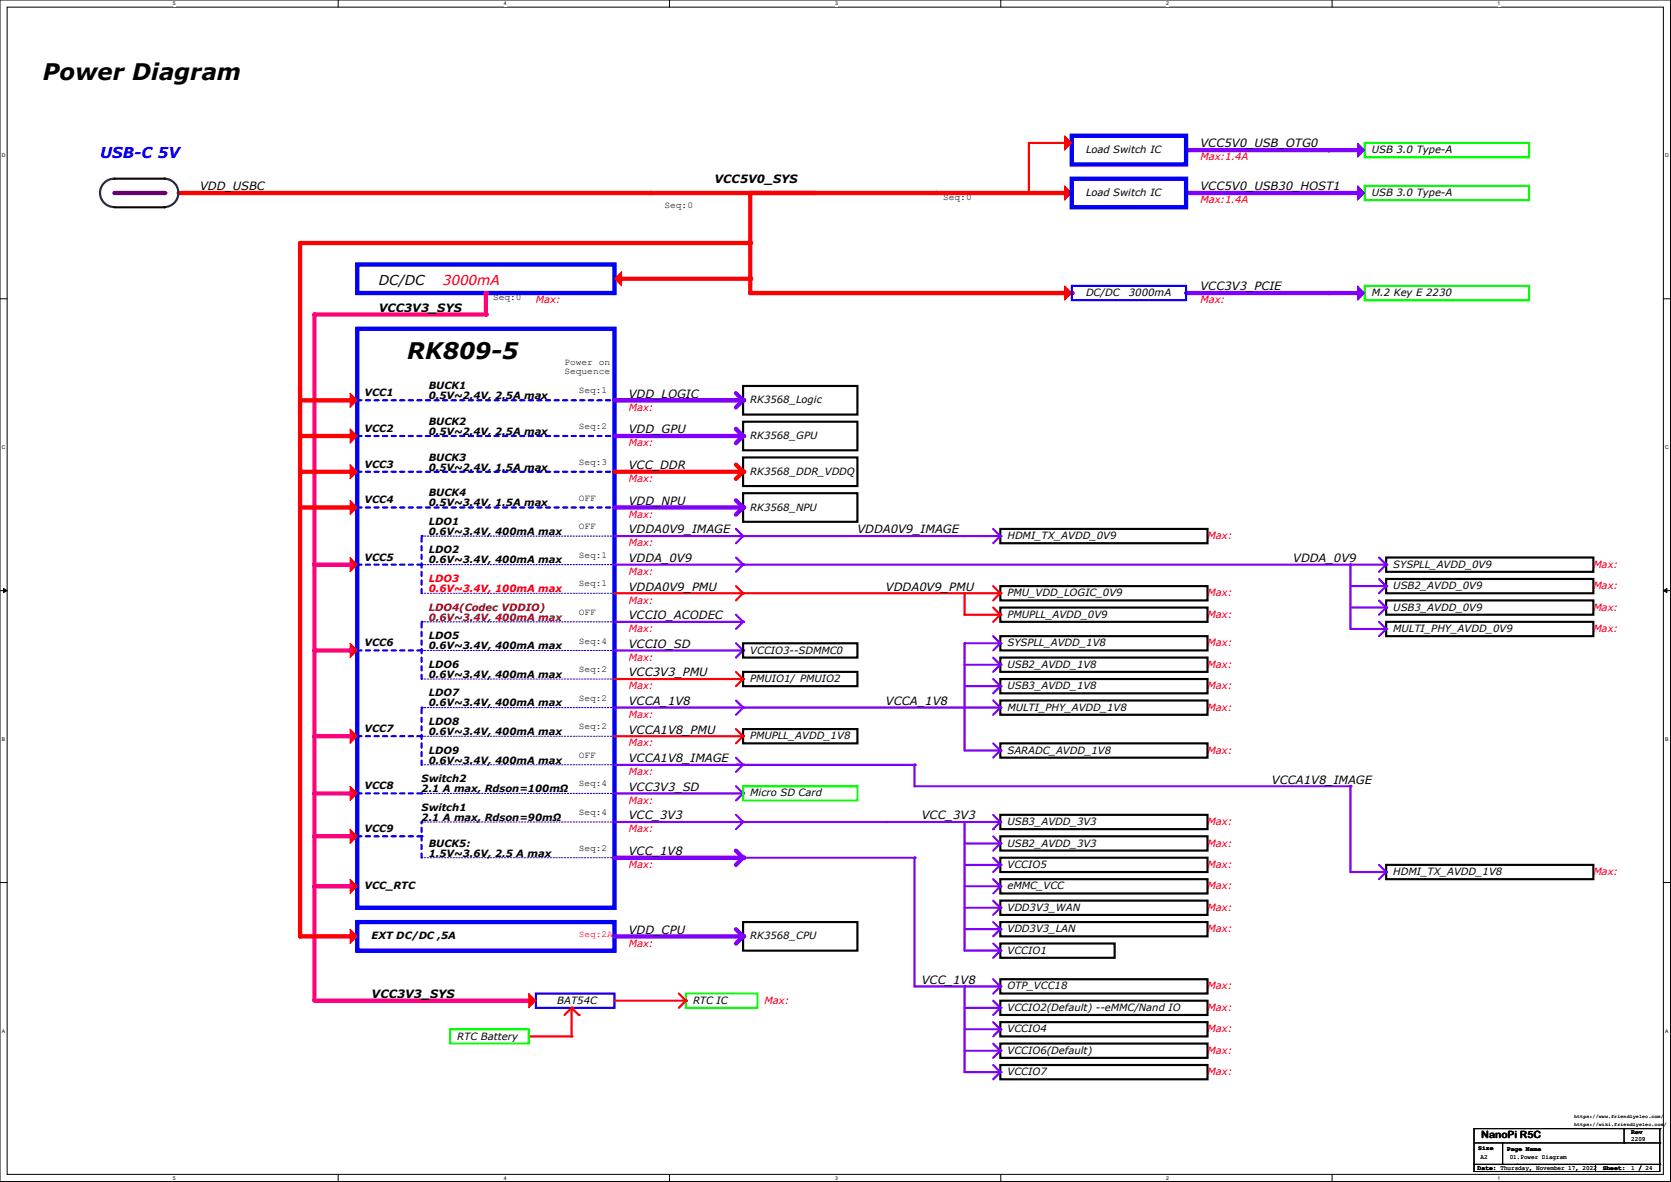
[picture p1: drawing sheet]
<svg xmlns="http://www.w3.org/2000/svg" width="297mm" height="210mm" viewBox="0 0 297 210" stroke-linecap="round" stroke-linejoin="round" font-family="sans-serif">
<path d="M0 0h296.9v209.9h-296.9zM1.3 1.3h294.4v207.4h-294.4z" fill="none" stroke="#000" stroke-width=".18"/>
<g fill="#fff">
<path d="M30.7 .1h.5v1h-.5z"/>
<path d="M30.7 208.8h.5v1h-.5z"/>
</g>
<path d="M60.1 0v1.3M60.1 208.7v1.2" fill="none" stroke="#000" stroke-width=".18"/>
<g fill="#fff">
<path d="M89.5 .1h.5v1h-.5z"/>
<path d="M89.5 208.8h.5v1h-.5z"/>
</g>
<path d="M119 0v1.3M119 208.7v1.2" fill="none" stroke="#000" stroke-width=".18"/>
<g fill="#fff">
<path d="M148.4 .1h.5v1h-.5z"/>
<path d="M148.4 208.8h.5v1h-.5z"/>
</g>
<path d="M177.9 0v1.3M177.9 208.7v1.2" fill="none" stroke="#000" stroke-width=".18"/>
<g fill="#fff">
<path d="M207.3 .1h.5v1h-.5z"/>
<path d="M207.3 208.8h.5v1h-.5z"/>
</g>
<path d="M236.8 0v1.3M236.8 208.7v1.2" fill="none" stroke="#000" stroke-width=".18"/>
<g fill="#fff">
<path d="M266.2 .1h.5v1h-.5z"/>
<path d="M266.2 208.8h.5v1h-.5z"/>
<path d="M.3 27.2h.7v1h-.7z"/>
<path d="M296 27.2h.6v1h-.6z"/>
<path d="M.3 79h.7v1h-.7z"/>
<path d="M296 79h.6v1h-.6z"/>
</g>
<path d="M0 53.1h1.3M295.7 53.1h1.2" fill="none" stroke="#000" stroke-width=".18"/>
<g fill="#fff">
<path d="M.3 130.9h.6v1h-.6z"/>
<path d="M296 130.9h.6v1h-.6z"/>
</g>
<path d="M0 104.9h1.3M295.7 104.9h1.2" fill="none" stroke="#000" stroke-width=".18"/>
<path d="M.6 104.6l.7 .3-.7 .4zM295.7 104.9l.6-.3v.7z" fill="#000" stroke="#000" stroke-width=".18"/>
<g fill="#fff">
<path d="M.3 182.7h.6v1h-.6z"/>
<path d="M296 182.7h.5v1h-.5z"/>
</g>
<path d="M0 156.8h1.3M295.7 156.8h1.2" fill="none" stroke="#000" stroke-width=".18"/>
<path d="M63.5 58.4h45.7v102.9h-45.7z" fill="none" stroke="#00f" stroke-width=".76"/>
<path d="M63.5 77.5h45.7" fill="none" stroke="#00f" stroke-width=".38" stroke-dasharray=".8 .8"/>
<circle cx="109.2" cy="77.5" r=".19" fill="#00f" stroke-dasharray=".8 .8"/>
<path d="M63.5 83.8h45.7" fill="none" stroke="#00f" stroke-width=".38" stroke-dasharray=".8 .8"/>
<circle cx="109.2" cy="83.8" r=".19" fill="#00f" stroke-dasharray=".8 .8"/>
<path d="M63.5 90.2h45.7" fill="none" stroke="#00f" stroke-width=".38" stroke-dasharray=".8 .8"/>
<circle cx="109.2" cy="90.2" r=".19" fill="#00f" stroke-dasharray=".8 .8"/>
<path d="M74.9 105.4v-10.1" fill="none" stroke="#00f" stroke-width=".38" stroke-dasharray=".8 .8"/>
<circle cx="74.9" cy="95.3" r=".19" fill="#00f" stroke-dasharray=".8 .8"/>
<path d="M63.5 71.1h45.7" fill="none" stroke="#00f" stroke-width=".38" stroke-dasharray=".8 .8"/>
<circle cx="109.2" cy="71.1" r=".19" fill="#00f" stroke-dasharray=".8 .8"/>
<path d="M74.9 95.3h34.3M109.2 95.3h.1M74.9 105.4h34.3M109.2 105.4h.1" fill="none" stroke="#00f" stroke-width=".18" stroke-dasharray=".3 .3"/>
<path d="M63.5 115.6h11.4" fill="none" stroke="#00f" stroke-width=".38" stroke-dasharray=".8 .8"/>
<circle cx="74.9" cy="115.6" r=".19" fill="#00f" stroke-dasharray=".8 .8"/>
<path d="M74.9 120.7v-10.2" fill="none" stroke="#00f" stroke-width=".38" stroke-dasharray=".8 .8"/>
<circle cx="74.9" cy="110.5" r=".19" fill="#00f" stroke-dasharray=".8 .8"/>
<path d="M74.9 110.5h34.3M109.2 110.5h.1M74.9 120.7h34.3M109.2 120.7h.1" fill="none" stroke="#00f" stroke-width=".18" stroke-dasharray=".3 .3"/>
<path d="M74.9 135.9v-10.2" fill="none" stroke="#00f" stroke-width=".38" stroke-dasharray=".8 .8"/>
<circle cx="74.9" cy="125.7" r=".19" fill="#00f" stroke-dasharray=".8 .8"/>
<path d="M74.9 100.3h34.3M109.2 100.3h.1M74.9 125.7h34.3M74.9 135.9h34.3M109.2 125.7h.1M109.2 135.9h.1" fill="none" stroke="#00f" stroke-width=".18" stroke-dasharray=".3 .3"/>
<path d="M63.5 100.3h11.4" fill="none" stroke="#00f" stroke-width=".38" stroke-dasharray=".8 .8"/>
<circle cx="74.9" cy="100.3" r=".19" fill="#00f" stroke-dasharray=".8 .8"/>
<path d="M63.5 130.8h11.4" fill="none" stroke="#00f" stroke-width=".38" stroke-dasharray=".8 .8"/>
<circle cx="74.9" cy="130.8" r=".19" fill="#00f" stroke-dasharray=".8 .8"/>
<path d="M74.9 115.6h34.3M109.2 115.6h.1M74.9 130.8h34.3M109.2 130.8h.1" fill="none" stroke="#00f" stroke-width=".18" stroke-dasharray=".3 .3"/>
<path d="M62.2 76.2l1.3 1.3-1.3 1.2z" fill-rule="evenodd" fill="#f00" stroke="#f00" stroke-width=".18"/>
<path d="M55.9 71.1v86.4" fill="none" stroke="#ff007f" stroke-width=".76"/>
<circle cx="55.9" cy="71.1" r=".38" fill="#ff007f"/>
<path d="M132.1 71.1l-1.3 1.3" fill="none" stroke="#7f00ff" stroke-width=".76"/>
<circle cx="132.1" cy="71.1" r=".38" fill="#7f00ff"/>
<path d="M109.2 71.1h22.9" fill="none" stroke="#7f00ff" stroke-width=".76"/>
<circle cx="132.1" cy="71.1" r=".38" fill="#7f00ff"/>
<path d="M74.9 152.4v-6.3" fill="none" stroke="#00f" stroke-width=".38" stroke-dasharray=".8 .8"/>
<circle cx="74.9" cy="146.1" r=".19" fill="#00f" stroke-dasharray=".8 .8"/>
<path d="M74.9 146.1h34.3M109.2 146.1h.1" fill="none" stroke="#00f" stroke-width=".18" stroke-dasharray=".3 .3"/>
<path d="M63.5 141h11.4" fill="none" stroke="#00f" stroke-width=".38" stroke-dasharray=".8 .8"/>
<circle cx="74.9" cy="141" r=".19" fill="#00f" stroke-dasharray=".8 .8"/>
<path d="M74.9 141h34.3M109.2 141h.1" fill="none" stroke="#00f" stroke-width=".18" stroke-dasharray=".3 .3"/>
<path d="M63.5 148.6h11.4" fill="none" stroke="#00f" stroke-width=".38" stroke-dasharray=".8 .8"/>
<circle cx="74.9" cy="148.6" r=".19" fill="#00f" stroke-dasharray=".8 .8"/>
<path d="M74.9 152.4h34.3M109.2 152.4h.1" fill="none" stroke="#00f" stroke-width=".18" stroke-dasharray=".3 .3"/>
<path d="M62.2 156.2l1.3 1.3-1.3 1.3z" fill-rule="evenodd" fill="#f00" stroke="#f00" stroke-width=".18"/>
<path d="M55.9 157.5v20.3" fill="none" stroke="#ff007f" stroke-width=".76"/>
<circle cx="55.9" cy="157.5" r=".38" fill="#ff007f"/>
<path d="M63.5 163.8h45.7v5.1h-45.7z" fill="none" stroke="#00f" stroke-width=".76"/>
<g fill="#f00" stroke="#f00" stroke-width=".18">
<path d="M62.2 147.3l1.3 1.3-1.3 1.3z" fill-rule="evenodd"/>
<path d="M62.2 69.9l1.3 1.2-1.3 1.3z" fill-rule="evenodd"/>
</g>
<path d="M130.8 139.7l1.3 1.3" fill="none" stroke="#7f00ff" stroke-width=".38"/>
<circle cx="132.1" cy="141" r=".19" fill="#7f00ff"/>
<path d="M132.1 141l-1.3 1.2" fill="none" stroke="#7f00ff" stroke-width=".38"/>
<circle cx="132.1" cy="141" r=".19" fill="#7f00ff"/>
<path d="M109.2 141h22.9" fill="none" stroke="#7f00ff" stroke-width=".38"/>
<circle cx="132.1" cy="141" r=".19" fill="#7f00ff"/>
<path d="M62.2 129.5l1.3 1.3-1.3 1.3z" fill-rule="evenodd" fill="#f00" stroke="#f00" stroke-width=".18"/>
<path d="M132.1 68.6h20.3v5.1h-20.3zM132.1 74.9h20.3v5.1h-20.3zM132.1 81.3h20.3v5.1h-20.3zM177.8 94h36.8v2.5h-36.8zM177.8 113h36.8v2.6h-36.8zM177.8 116.8h36.8v2.6h-36.8zM132.1 129.5h20.3v2.6h-20.3zM177.8 120.7h36.8v2.5h-36.8zM177.8 124.5h36.8v2.5h-36.8zM177.8 132.1h36.8v2.5h-36.8zM246.4 153.7h36.8v2.5h-36.8zM132.1 163.8h20.3v5.1h-20.3z" fill="none" stroke="#000" stroke-width=".38"/>
<path d="M132.1 139.7h20.3v2.5h-20.3zM121.9 176.5h12.7v2.6h-12.7z" fill="none" stroke="#01ff00" stroke-width=".38"/>
<path d="M109.2 95.3h22.9" fill="none" stroke="#7f00ff" stroke-width=".38"/>
<circle cx="132.1" cy="95.3" r=".19" fill="#7f00ff"/>
<path d="M130.8 69.9l1.3 1.2" fill="none" stroke="#7f00ff" stroke-width=".76"/>
<circle cx="132.1" cy="71.1" r=".38" fill="#7f00ff"/>
<path d="M130.8 94l1.3 1.3" fill="none" stroke="#7f00ff" stroke-width=".38"/>
<circle cx="132.1" cy="95.3" r=".19" fill="#7f00ff"/>
<path d="M132.1 95.3l-1.3 1.2" fill="none" stroke="#7f00ff" stroke-width=".38"/>
<circle cx="132.1" cy="95.3" r=".19" fill="#7f00ff"/>
<path d="M210.8 34.3h25.4" fill="none" stroke="#7f00ff" stroke-width=".76"/>
<circle cx="236.2" cy="34.3" r=".38" fill="#7f00ff"/>
<path d="M177.8 144.8h36.8v2.5h-36.8zM177.8 148.6h36.8v2.5h-36.8zM177.8 152.4h36.8v2.5h-36.8zM177.8 156.2h36.8v2.6h-36.8z" fill="none" stroke="#000" stroke-width=".38"/>
<path d="M176.5 148.6l1.3 1.3" fill="none" stroke="#7f00ff" stroke-width=".38"/>
<circle cx="177.8" cy="149.9" r=".19" fill="#7f00ff"/>
<path d="M177.8 149.9l-1.3 1.2" fill="none" stroke="#7f00ff" stroke-width=".38"/>
<circle cx="177.8" cy="149.9" r=".19" fill="#7f00ff"/>
<path d="M171.5 149.9h6.3" fill="none" stroke="#7f00ff" stroke-width=".38"/>
<circle cx="177.8" cy="149.9" r=".19" fill="#7f00ff"/>
<path d="M176.5 152.4l1.3 1.3" fill="none" stroke="#7f00ff" stroke-width=".38"/>
<circle cx="177.8" cy="153.7" r=".19" fill="#7f00ff"/>
<path d="M177.8 153.7l-1.3 1.2" fill="none" stroke="#7f00ff" stroke-width=".38"/>
<circle cx="177.8" cy="153.7" r=".19" fill="#7f00ff"/>
<path d="M171.5 153.7h6.3" fill="none" stroke="#7f00ff" stroke-width=".38"/>
<circle cx="177.8" cy="153.7" r=".19" fill="#7f00ff"/>
<path d="M176.5 156.2l1.3 1.3" fill="none" stroke="#7f00ff" stroke-width=".38"/>
<circle cx="177.8" cy="157.5" r=".19" fill="#7f00ff"/>
<path d="M177.8 157.5l-1.3 1.3" fill="none" stroke="#7f00ff" stroke-width=".38"/>
<circle cx="177.8" cy="157.5" r=".19" fill="#7f00ff"/>
<path d="M171.5 157.5h6.3" fill="none" stroke="#7f00ff" stroke-width=".38"/>
<circle cx="177.8" cy="157.5" r=".19" fill="#7f00ff"/>
<path d="M177.8 160h36.8v2.6h-36.8z" fill="none" stroke="#000" stroke-width=".38"/>
<path d="M176.5 160l1.3 1.3" fill="none" stroke="#7f00ff" stroke-width=".38"/>
<circle cx="177.8" cy="161.3" r=".19" fill="#7f00ff"/>
<path d="M177.8 161.3l-1.3 1.3" fill="none" stroke="#7f00ff" stroke-width=".38"/>
<circle cx="177.8" cy="161.3" r=".19" fill="#7f00ff"/>
<path d="M171.5 161.3h6.3" fill="none" stroke="#7f00ff" stroke-width=".38"/>
<circle cx="177.8" cy="161.3" r=".19" fill="#7f00ff"/>
<path d="M132.1 87.6h20.3v5.1h-20.3zM177.8 174h36.8v2.5h-36.8zM177.8 177.8h36.8v2.5h-36.8zM177.8 181.6h36.8v2.6h-36.8zM177.8 185.4h36.8v2.6h-36.8z" fill="none" stroke="#000" stroke-width=".38"/>
<g fill="#f00" stroke="#f00" stroke-width=".18">
<path d="M62.2 114.3l1.3 1.3-1.3 1.2z" fill-rule="evenodd"/>
<path d="M62.2 99.1l1.3 1.2-1.3 1.3z" fill-rule="evenodd"/>
<path d="M62.2 139.7l1.3 1.3-1.3 1.2z" fill-rule="evenodd"/>
</g>
<path d="M130.8 144.8l1.3 1.3" fill="none" stroke="#7f00ff" stroke-width=".38"/>
<circle cx="132.1" cy="146.1" r=".19" fill="#7f00ff"/>
<path d="M132.1 146.1l-1.3 1.2" fill="none" stroke="#7f00ff" stroke-width=".38"/>
<circle cx="132.1" cy="146.1" r=".19" fill="#7f00ff"/>
<path d="M109.2 146.1h22.9" fill="none" stroke="#7f00ff" stroke-width=".38"/>
<circle cx="132.1" cy="146.1" r=".19" fill="#7f00ff"/>
<path d="M246.4 99.1h36.8v2.5h-36.8zM177.8 104.1h36.8v2.6h-36.8zM177.8 108h36.8v2.5h-36.8zM246.4 102.9h36.8v2.5h-36.8zM246.4 106.7h36.8v2.5h-36.8zM246.4 110.5h36.8v2.5h-36.8z" fill="none" stroke="#000" stroke-width=".38"/>
<path d="M63.5 47h45.7v5.1h-45.7z" fill="none" stroke="#00f" stroke-width=".76"/>
<path d="M55.9 177.8h38.1" fill="none" stroke="#ff007f" stroke-width=".76"/>
<circle cx="94" cy="177.8" r=".38" fill="#ff007f"/>
<path d="M132.1 146.1h25.4" fill="none" stroke="#7f00ff" stroke-width=".38"/>
<circle cx="157.5" cy="146.1" r=".19" fill="#7f00ff"/>
<path d="M157.5 146.1h20.3" fill="none" stroke="#7f00ff" stroke-width=".38"/>
<circle cx="177.8" cy="146.1" r=".19" fill="#7f00ff"/>
<path d="M177.8 146.1l-1.3 1.2" fill="none" stroke="#7f00ff" stroke-width=".38"/>
<circle cx="176.5" cy="147.3" r=".19" fill="#7f00ff"/>
<path d="M176.5 144.8l1.3 1.3" fill="none" stroke="#7f00ff" stroke-width=".38"/>
<circle cx="177.8" cy="146.1" r=".19" fill="#7f00ff"/>
<path d="M171.5 146.1v22.8" fill="none" stroke="#7f00ff" stroke-width=".38"/>
<circle cx="171.5" cy="146.1" r=".19" fill="#7f00ff"/>
<path d="M31.8 34.3h83.8" fill="none" stroke="#f00" stroke-width=".76"/>
<circle cx="115.6" cy="34.3" r=".38" fill="#f00"/>
<path d="M189.2 33l1.3 1.3-1.3 1.3z" fill-rule="evenodd" fill="#f00" stroke="#f00" stroke-width=".18"/>
<path d="M242.6 33h29.2v2.6h-29.2z" fill="none" stroke="#01ff00" stroke-width=".38"/>
<path d="M55.9 55.9h30.5" fill="none" stroke="#ff007f" stroke-width=".76"/>
<circle cx="86.4" cy="55.9" r=".38" fill="#ff007f"/>
<path d="M55.9 55.9v15.2" fill="none" stroke="#ff007f" stroke-width=".76"/>
<circle cx="55.9" cy="55.9" r=".38" fill="#ff007f"/>
<path d="M86.4 52.1v3.8" fill="none" stroke="#ff007f" stroke-width=".76"/>
<circle cx="86.4" cy="52.1" r=".38" fill="#ff007f"/>
<path d="M55.9 157.5h6.3" fill="none" stroke="#ff007f" stroke-width=".76"/>
<circle cx="62.2" cy="157.5" r=".38" fill="#ff007f"/>
<path d="M55.9 148.6h6.3" fill="none" stroke="#ff007f" stroke-width=".76"/>
<circle cx="62.2" cy="148.6" r=".38" fill="#ff007f"/>
<path d="M55.9 141h6.3" fill="none" stroke="#ff007f" stroke-width=".76"/>
<circle cx="62.2" cy="141" r=".38" fill="#ff007f"/>
<path d="M55.9 130.8h6.3" fill="none" stroke="#ff007f" stroke-width=".76"/>
<circle cx="62.2" cy="130.8" r=".38" fill="#ff007f"/>
<path d="M53.3 71.1h8.9" fill="none" stroke="#f00" stroke-width=".76"/>
<circle cx="62.2" cy="71.1" r=".38" fill="#f00"/>
<path d="M53.3 77.5h8.9" fill="none" stroke="#f00" stroke-width=".76"/>
<circle cx="62.2" cy="77.5" r=".38" fill="#f00"/>
<path d="M53.3 83.8h8.9" fill="none" stroke="#f00" stroke-width=".76"/>
<circle cx="62.2" cy="83.8" r=".38" fill="#f00"/>
<path d="M53.3 90.2h8.9" fill="none" stroke="#f00" stroke-width=".76"/>
<circle cx="62.2" cy="90.2" r=".38" fill="#f00"/>
<path d="M55.9 100.3h6.3" fill="none" stroke="#ff007f" stroke-width=".76"/>
<circle cx="62.2" cy="100.3" r=".38" fill="#ff007f"/>
<path d="M55.9 115.6h6.3" fill="none" stroke="#ff007f" stroke-width=".76"/>
<circle cx="62.2" cy="115.6" r=".38" fill="#ff007f"/>
<g fill="#f00" stroke="#f00" stroke-width=".18">
<path d="M62.2 88.9l1.3 1.3-1.3 1.2z" fill-rule="evenodd"/>
<path d="M62.2 82.6l1.3 1.2-1.3 1.3z" fill-rule="evenodd"/>
</g>
<path d="M171.5 105.4h6.3" fill="none" stroke="#f00" stroke-width=".38"/>
<circle cx="177.8" cy="105.4" r=".19" fill="#f00"/>
<path d="M171.5 109.2h6.3" fill="none" stroke="#f00" stroke-width=".38"/>
<circle cx="177.8" cy="109.2" r=".19" fill="#f00"/>
<path d="M171.5 105.4v3.8" fill="none" stroke="#f00" stroke-width=".38"/>
<circle cx="171.5" cy="109.2" r=".19" fill="#f00"/>
<path d="M177.8 105.4l-1.3 1.3" fill="none" stroke="#f00" stroke-width=".38"/>
<circle cx="177.8" cy="105.4" r=".19" fill="#f00"/>
<path d="M176.5 104.1l1.3 1.3" fill="none" stroke="#f00" stroke-width=".38"/>
<circle cx="177.8" cy="105.4" r=".19" fill="#f00"/>
<path d="M177.8 109.2l-1.3 1.3" fill="none" stroke="#f00" stroke-width=".38"/>
<circle cx="177.8" cy="109.2" r=".19" fill="#f00"/>
<path d="M176.5 108l1.3 1.2" fill="none" stroke="#f00" stroke-width=".38"/>
<circle cx="177.8" cy="109.2" r=".19" fill="#f00"/>
<path d="M132.1 105.4h39.4" fill="none" stroke="#f00" stroke-width=".38"/>
<circle cx="171.5" cy="105.4" r=".19" fill="#f00"/>
<path d="M132.1 105.4l-1.3 1.3" fill="none" stroke="#f00" stroke-width=".38"/>
<circle cx="132.1" cy="105.4" r=".19" fill="#f00"/>
<path d="M130.8 104.1l1.3 1.3" fill="none" stroke="#f00" stroke-width=".38"/>
<circle cx="132.1" cy="105.4" r=".19" fill="#f00"/>
<path d="M109.2 105.4h22.9" fill="none" stroke="#f00" stroke-width=".38"/>
<circle cx="132.1" cy="105.4" r=".19" fill="#f00"/>
<path d="M236.2 34.3h5.1" fill="none" stroke="#7f00ff" stroke-width=".76"/>
<circle cx="241.3" cy="34.3" r=".38" fill="#7f00ff"/>
<path d="M241.3 33l1.3 1.3-1.3 1.3z" fill-rule="evenodd" fill="#7f00ff" stroke="#7f00ff" stroke-width=".18"/>
<path d="M130.8 76.2l1.3 1.3" fill="none" stroke="#7f00ff" stroke-width=".76"/>
<circle cx="132.1" cy="77.5" r=".38" fill="#7f00ff"/>
<path d="M132.1 77.5l-1.3 1.2" fill="none" stroke="#7f00ff" stroke-width=".76"/>
<circle cx="132.1" cy="77.5" r=".38" fill="#7f00ff"/>
<path d="M109.2 77.5h22.9" fill="none" stroke="#7f00ff" stroke-width=".76"/>
<circle cx="132.1" cy="77.5" r=".38" fill="#7f00ff"/>
<path d="M130.8 82.6l1.3 1.2" fill="none" stroke="#f00" stroke-width=".76"/>
<circle cx="132.1" cy="83.8" r=".38" fill="#f00"/>
<path d="M132.1 83.8l-1.3 1.3" fill="none" stroke="#f00" stroke-width=".76"/>
<circle cx="132.1" cy="83.8" r=".38" fill="#f00"/>
<path d="M109.2 83.8h22.9" fill="none" stroke="#f00" stroke-width=".76"/>
<circle cx="132.1" cy="83.8" r=".38" fill="#f00"/>
<path d="M130.8 88.9l1.3 1.3" fill="none" stroke="#7f00ff" stroke-width=".76"/>
<circle cx="132.1" cy="90.2" r=".38" fill="#7f00ff"/>
<path d="M132.1 90.2l-1.3 1.2" fill="none" stroke="#7f00ff" stroke-width=".76"/>
<circle cx="132.1" cy="90.2" r=".38" fill="#7f00ff"/>
<path d="M109.2 90.2h22.9" fill="none" stroke="#7f00ff" stroke-width=".76"/>
<circle cx="132.1" cy="90.2" r=".38" fill="#7f00ff"/>
<path d="M132.1 95.3h39.4" fill="none" stroke="#7f00ff" stroke-width=".38"/>
<circle cx="171.5" cy="95.3" r=".19" fill="#7f00ff"/>
<path d="M171.5 95.3h6.3" fill="none" stroke="#7f00ff" stroke-width=".38"/>
<circle cx="177.8" cy="95.3" r=".19" fill="#7f00ff"/>
<path d="M177.8 95.3l-1.3 1.2" fill="none" stroke="#7f00ff" stroke-width=".38"/>
<circle cx="177.8" cy="95.3" r=".19" fill="#7f00ff"/>
<path d="M176.5 94l1.3 1.3" fill="none" stroke="#7f00ff" stroke-width=".38"/>
<circle cx="177.8" cy="95.3" r=".19" fill="#7f00ff"/>
<path d="M109.2 110.5h22.9" fill="none" stroke="#7f00ff" stroke-width=".38"/>
<circle cx="132.1" cy="110.5" r=".19" fill="#7f00ff"/>
<path d="M132.1 110.5l-1.3 1.3" fill="none" stroke="#7f00ff" stroke-width=".38"/>
<circle cx="132.1" cy="110.5" r=".19" fill="#7f00ff"/>
<path d="M130.8 109.2l1.3 1.3" fill="none" stroke="#7f00ff" stroke-width=".38"/>
<circle cx="132.1" cy="110.5" r=".19" fill="#7f00ff"/>
<path d="M109.2 115.6h22.9" fill="none" stroke="#7f00ff" stroke-width=".38"/>
<circle cx="132.1" cy="115.6" r=".19" fill="#7f00ff"/>
<path d="M132.1 115.6l-1.3 1.2" fill="none" stroke="#7f00ff" stroke-width=".38"/>
<circle cx="132.1" cy="115.6" r=".19" fill="#7f00ff"/>
<path d="M130.8 114.3l1.3 1.3" fill="none" stroke="#7f00ff" stroke-width=".38"/>
<circle cx="132.1" cy="115.6" r=".19" fill="#7f00ff"/>
<path d="M240 139.7v15.2" fill="none" stroke="#7f00ff" stroke-width=".38"/>
<circle cx="240" cy="139.7" r=".19" fill="#7f00ff"/>
<path d="M240 154.9h6.4" fill="none" stroke="#7f00ff" stroke-width=".38"/>
<circle cx="246.4" cy="154.9" r=".19" fill="#7f00ff"/>
<path d="M245.1 153.7l1.3 1.2" fill="none" stroke="#7f00ff" stroke-width=".38"/>
<circle cx="246.4" cy="154.9" r=".19" fill="#7f00ff"/>
<path d="M246.4 154.9l-1.3 1.3" fill="none" stroke="#7f00ff" stroke-width=".38"/>
<circle cx="246.4" cy="154.9" r=".19" fill="#7f00ff"/>
<path d="M132.1 135.9l-1.3 1.3" fill="none" stroke="#7f00ff" stroke-width=".38"/>
<circle cx="132.1" cy="135.9" r=".19" fill="#7f00ff"/>
<path d="M109.2 135.9h22.9" fill="none" stroke="#7f00ff" stroke-width=".38"/>
<circle cx="132.1" cy="135.9" r=".19" fill="#7f00ff"/>
<path d="M130.8 134.6l1.3 1.3" fill="none" stroke="#7f00ff" stroke-width=".38"/>
<circle cx="132.1" cy="135.9" r=".19" fill="#7f00ff"/>
<path d="M132.1 125.7l-1.3 1.3" fill="none" stroke="#7f00ff" stroke-width=".38"/>
<circle cx="132.1" cy="125.7" r=".19" fill="#7f00ff"/>
<path d="M109.2 125.7h22.9" fill="none" stroke="#7f00ff" stroke-width=".38"/>
<circle cx="132.1" cy="125.7" r=".19" fill="#7f00ff"/>
<path d="M130.8 124.5l1.3 1.2" fill="none" stroke="#7f00ff" stroke-width=".38"/>
<circle cx="132.1" cy="125.7" r=".19" fill="#7f00ff"/>
<path d="M132.1 125.7h39.4" fill="none" stroke="#7f00ff" stroke-width=".38"/>
<circle cx="171.5" cy="125.7" r=".19" fill="#7f00ff"/>
<path d="M240 104.1h6.4" fill="none" stroke="#7f00ff" stroke-width=".38"/>
<circle cx="246.4" cy="104.1" r=".19" fill="#7f00ff"/>
<path d="M246.4 104.1l-1.3 1.3" fill="none" stroke="#7f00ff" stroke-width=".38"/>
<circle cx="246.4" cy="104.1" r=".19" fill="#7f00ff"/>
<path d="M245.1 102.9l1.3 1.2" fill="none" stroke="#7f00ff" stroke-width=".38"/>
<circle cx="246.4" cy="104.1" r=".19" fill="#7f00ff"/>
<path d="M240 100.3h6.4" fill="none" stroke="#7f00ff" stroke-width=".38"/>
<circle cx="246.4" cy="100.3" r=".19" fill="#7f00ff"/>
<path d="M246.4 100.3l-1.3 1.3" fill="none" stroke="#7f00ff" stroke-width=".38"/>
<circle cx="246.4" cy="100.3" r=".19" fill="#7f00ff"/>
<path d="M245.1 99.1l1.3 1.2" fill="none" stroke="#7f00ff" stroke-width=".38"/>
<circle cx="246.4" cy="100.3" r=".19" fill="#7f00ff"/>
<path d="M240 100.3v11.5" fill="none" stroke="#7f00ff" stroke-width=".38"/>
<circle cx="240" cy="100.3" r=".19" fill="#7f00ff"/>
<path d="M240 108h6.4" fill="none" stroke="#7f00ff" stroke-width=".38"/>
<circle cx="246.4" cy="108" r=".19" fill="#7f00ff"/>
<path d="M245.1 106.7l1.3 1.3" fill="none" stroke="#7f00ff" stroke-width=".38"/>
<circle cx="246.4" cy="108" r=".19" fill="#7f00ff"/>
<path d="M246.4 108l-1.3 1.2" fill="none" stroke="#7f00ff" stroke-width=".38"/>
<circle cx="246.4" cy="108" r=".19" fill="#7f00ff"/>
<path d="M240 111.8h6.4" fill="none" stroke="#7f00ff" stroke-width=".38"/>
<circle cx="246.4" cy="111.8" r=".19" fill="#7f00ff"/>
<path d="M245.1 110.5l1.3 1.3" fill="none" stroke="#7f00ff" stroke-width=".38"/>
<circle cx="246.4" cy="111.8" r=".19" fill="#7f00ff"/>
<path d="M246.4 111.8l-1.3 1.2" fill="none" stroke="#7f00ff" stroke-width=".38"/>
<circle cx="246.4" cy="111.8" r=".19" fill="#7f00ff"/>
<path d="M171.5 118.1h6.3" fill="none" stroke="#7f00ff" stroke-width=".38"/>
<circle cx="177.8" cy="118.1" r=".19" fill="#7f00ff"/>
<path d="M177.8 118.1l-1.3 1.3" fill="none" stroke="#7f00ff" stroke-width=".38"/>
<circle cx="177.8" cy="118.1" r=".19" fill="#7f00ff"/>
<path d="M176.5 116.8l1.3 1.3" fill="none" stroke="#7f00ff" stroke-width=".38"/>
<circle cx="177.8" cy="118.1" r=".19" fill="#7f00ff"/>
<path d="M171.5 114.3h6.3" fill="none" stroke="#7f00ff" stroke-width=".38"/>
<circle cx="177.8" cy="114.3" r=".19" fill="#7f00ff"/>
<path d="M177.8 114.3l-1.3 1.3" fill="none" stroke="#7f00ff" stroke-width=".38"/>
<circle cx="177.8" cy="114.3" r=".19" fill="#7f00ff"/>
<path d="M176.5 113l1.3 1.3" fill="none" stroke="#7f00ff" stroke-width=".38"/>
<circle cx="177.8" cy="114.3" r=".19" fill="#7f00ff"/>
<path d="M171.5 114.3v19.1" fill="none" stroke="#7f00ff" stroke-width=".38"/>
<circle cx="171.5" cy="114.3" r=".19" fill="#7f00ff"/>
<path d="M171.5 121.9h6.3" fill="none" stroke="#7f00ff" stroke-width=".38"/>
<circle cx="177.8" cy="121.9" r=".19" fill="#7f00ff"/>
<path d="M176.5 120.7l1.3 1.2" fill="none" stroke="#7f00ff" stroke-width=".38"/>
<circle cx="177.8" cy="121.9" r=".19" fill="#7f00ff"/>
<path d="M177.8 121.9l-1.3 1.3" fill="none" stroke="#7f00ff" stroke-width=".38"/>
<circle cx="177.8" cy="121.9" r=".19" fill="#7f00ff"/>
<path d="M171.5 125.7h6.3" fill="none" stroke="#7f00ff" stroke-width=".38"/>
<circle cx="177.8" cy="125.7" r=".19" fill="#7f00ff"/>
<path d="M176.5 124.5l1.3 1.2" fill="none" stroke="#7f00ff" stroke-width=".38"/>
<circle cx="177.8" cy="125.7" r=".19" fill="#7f00ff"/>
<path d="M177.8 125.7l-1.3 1.3" fill="none" stroke="#7f00ff" stroke-width=".38"/>
<circle cx="177.8" cy="125.7" r=".19" fill="#7f00ff"/>
<path d="M171.5 133.4h6.3" fill="none" stroke="#7f00ff" stroke-width=".38"/>
<circle cx="177.8" cy="133.4" r=".19" fill="#7f00ff"/>
<path d="M176.5 132.1l1.3 1.3" fill="none" stroke="#7f00ff" stroke-width=".38"/>
<circle cx="177.8" cy="133.4" r=".19" fill="#7f00ff"/>
<path d="M177.8 133.4l-1.3 1.2" fill="none" stroke="#7f00ff" stroke-width=".38"/>
<circle cx="177.8" cy="133.4" r=".19" fill="#7f00ff"/>
<path d="M130.8 151.1l1.3 1.3" fill="none" stroke="#7f00ff" stroke-width=".76"/>
<circle cx="132.1" cy="152.4" r=".38" fill="#7f00ff"/>
<path d="M132.1 152.4l-1.3 1.3" fill="none" stroke="#7f00ff" stroke-width=".76"/>
<circle cx="132.1" cy="152.4" r=".38" fill="#7f00ff"/>
<path d="M109.2 152.4h22.9" fill="none" stroke="#7f00ff" stroke-width=".76"/>
<circle cx="132.1" cy="152.4" r=".38" fill="#7f00ff"/>
<path d="M132.1 152.4h30.5" fill="none" stroke="#7f00ff" stroke-width=".38"/>
<circle cx="162.6" cy="152.4" r=".19" fill="#7f00ff"/>
<path d="M162.6 152.4v22.9" fill="none" stroke="#7f00ff" stroke-width=".38"/>
<circle cx="162.6" cy="152.4" r=".19" fill="#7f00ff"/>
<path d="M162.6 175.3h8.9" fill="none" stroke="#7f00ff" stroke-width=".38"/>
<circle cx="162.6" cy="175.3" r=".19" fill="#7f00ff"/>
<path d="M171.5 175.3v15.2" fill="none" stroke="#7f00ff" stroke-width=".38"/>
<circle cx="171.5" cy="175.3" r=".19" fill="#7f00ff"/>
<path d="M176.5 174l1.3 1.3" fill="none" stroke="#7f00ff" stroke-width=".38"/>
<circle cx="177.8" cy="175.3" r=".19" fill="#7f00ff"/>
<path d="M171.5 175.3h6.3" fill="none" stroke="#7f00ff" stroke-width=".38"/>
<circle cx="177.8" cy="175.3" r=".19" fill="#7f00ff"/>
<path d="M177.8 175.3l-1.3 1.2" fill="none" stroke="#7f00ff" stroke-width=".38"/>
<circle cx="177.8" cy="175.3" r=".19" fill="#7f00ff"/>
<path d="M176.5 177.8l1.3 1.3" fill="none" stroke="#7f00ff" stroke-width=".38"/>
<circle cx="177.8" cy="179.1" r=".19" fill="#7f00ff"/>
<path d="M177.8 179.1l-1.3 1.2" fill="none" stroke="#7f00ff" stroke-width=".38"/>
<circle cx="177.8" cy="179.1" r=".19" fill="#7f00ff"/>
<path d="M171.5 179.1h6.3" fill="none" stroke="#7f00ff" stroke-width=".38"/>
<circle cx="177.8" cy="179.1" r=".19" fill="#7f00ff"/>
<path d="M176.5 181.6l1.3 1.3" fill="none" stroke="#7f00ff" stroke-width=".38"/>
<circle cx="177.8" cy="182.9" r=".19" fill="#7f00ff"/>
<path d="M171.5 182.9h6.3" fill="none" stroke="#7f00ff" stroke-width=".38"/>
<circle cx="177.8" cy="182.9" r=".19" fill="#7f00ff"/>
<path d="M177.8 182.9l-1.3 1.3" fill="none" stroke="#7f00ff" stroke-width=".38"/>
<circle cx="177.8" cy="182.9" r=".19" fill="#7f00ff"/>
<path d="M176.5 185.4l1.3 1.3" fill="none" stroke="#7f00ff" stroke-width=".38"/>
<circle cx="177.8" cy="186.7" r=".19" fill="#7f00ff"/>
<path d="M171.5 186.7h6.3" fill="none" stroke="#7f00ff" stroke-width=".38"/>
<circle cx="177.8" cy="186.7" r=".19" fill="#7f00ff"/>
<path d="M177.8 186.7l-1.3 1.3" fill="none" stroke="#7f00ff" stroke-width=".38"/>
<circle cx="177.8" cy="186.7" r=".19" fill="#7f00ff"/>
<path d="M130.8 165.1l1.3 1.3" fill="none" stroke="#7f00ff" stroke-width=".76"/>
<circle cx="132.1" cy="166.4" r=".38" fill="#7f00ff"/>
<path d="M132.1 166.4l-1.3 1.2" fill="none" stroke="#7f00ff" stroke-width=".76"/>
<circle cx="132.1" cy="166.4" r=".38" fill="#7f00ff"/>
<path d="M109.2 166.4h22.9" fill="none" stroke="#7f00ff" stroke-width=".76"/>
<circle cx="132.1" cy="166.4" r=".38" fill="#7f00ff"/>
<path d="M132.1 114.3h20.3v2.5h-20.3zM132.1 119.4h20.3v2.5h-20.3z" fill="none" stroke="#000" stroke-width=".38"/>
<path d="M109.2 130.8h22.9" fill="none" stroke="#f00" stroke-width=".38"/>
<circle cx="132.1" cy="130.8" r=".19" fill="#f00"/>
<path d="M132.1 130.8l-1.3 1.3" fill="none" stroke="#f00" stroke-width=".38"/>
<circle cx="132.1" cy="130.8" r=".19" fill="#f00"/>
<path d="M130.8 129.5l1.3 1.3" fill="none" stroke="#f00" stroke-width=".38"/>
<circle cx="132.1" cy="130.8" r=".19" fill="#f00"/>
<path d="M109.2 100.3h22.9" fill="none" stroke="#7f00ff" stroke-width=".38"/>
<circle cx="132.1" cy="100.3" r=".19" fill="#7f00ff"/>
<path d="M132.1 100.3l-1.3 1.3" fill="none" stroke="#7f00ff" stroke-width=".38"/>
<circle cx="132.1" cy="100.3" r=".19" fill="#7f00ff"/>
<path d="M130.8 99.1l1.3 1.2" fill="none" stroke="#7f00ff" stroke-width=".38"/>
<circle cx="132.1" cy="100.3" r=".19" fill="#7f00ff"/>
<path d="M132.1 100.3h107.9" fill="none" stroke="#7f00ff" stroke-width=".38"/>
<circle cx="240" cy="100.3" r=".19" fill="#7f00ff"/>
<path d="M130.8 135.9h31.8" fill="none" stroke="#7f00ff" stroke-width=".38"/>
<circle cx="162.6" cy="135.9" r=".19" fill="#7f00ff"/>
<path d="M162.6 139.7h77.4" fill="none" stroke="#7f00ff" stroke-width=".38"/>
<circle cx="240" cy="139.7" r=".19" fill="#7f00ff"/>
<path d="M162.6 135.9v3.8" fill="none" stroke="#7f00ff" stroke-width=".38"/>
<circle cx="162.6" cy="135.9" r=".19" fill="#7f00ff"/>
<path d="M109.2 120.7h22.9" fill="none" stroke="#f00" stroke-width=".38"/>
<circle cx="132.1" cy="120.7" r=".19" fill="#f00"/>
<path d="M132.1 120.7l-1.3 1.2" fill="none" stroke="#f00" stroke-width=".38"/>
<circle cx="132.1" cy="120.7" r=".19" fill="#f00"/>
<path d="M130.8 119.4l1.3 1.3" fill="none" stroke="#f00" stroke-width=".38"/>
<circle cx="132.1" cy="120.7" r=".19" fill="#f00"/>
<path d="M190.5 31.7h20.3v5.1h-20.3z" fill="none" stroke="#00f" stroke-width=".76"/>
<path d="M95.3 176.5h13.9v2.6h-13.9z" fill="none" stroke="#00f" stroke-width=".38"/>
<path d="M120.7 176.5l1.2 1.3" fill="none" stroke="#f00" stroke-width=".38"/>
<circle cx="121.9" cy="177.8" r=".19" fill="#f00"/>
<path d="M109.2 177.8h12.7" fill="none" stroke="#f00" stroke-width=".38"/>
<circle cx="121.9" cy="177.8" r=".19" fill="#f00"/>
<path d="M121.9 177.8l-1.2 1.3" fill="none" stroke="#f00" stroke-width=".38"/>
<circle cx="121.9" cy="177.8" r=".19" fill="#f00"/>
<path d="M101.6 179.1l1.3 1.2" fill="none" stroke="#f00" stroke-width=".38"/>
<circle cx="102.9" cy="180.3" r=".19" fill="#f00"/>
<path d="M94 184.2h7.6" fill="none" stroke="#f00" stroke-width=".38"/>
<circle cx="101.6" cy="184.2" r=".19" fill="#f00"/>
<path d="M101.6 179.1l-1.3 1.2" fill="none" stroke="#f00" stroke-width=".38"/>
<circle cx="101.6" cy="179.1" r=".19" fill="#f00"/>
<path d="M101.6 179.1v5.1" fill="none" stroke="#f00" stroke-width=".38"/>
<circle cx="101.6" cy="179.1" r=".19" fill="#f00"/>
<path d="M80 182.9h14v2.5h-14z" fill="none" stroke="#01ff00" stroke-width=".38"/>
<path d="M53.3 166.4h8.9" fill="none" stroke="#f00" stroke-width=".76"/>
<circle cx="62.2" cy="166.4" r=".38" fill="#f00"/>
<path d="M62.2 165.1l1.3 1.3-1.3 1.2z" fill-rule="evenodd" fill="#f00" stroke="#f00" stroke-width=".18"/>
<path d="M20.3 31.7a2.52 2.52 0 0 0-2.5 2.6 2.52 2.52 0 0 0 2.5 2.5M29.2 31.7a2.52 2.52 0 0 1 2.5 2.6 2.52 2.52 0 0 1-2.5 2.5" fill="none" stroke="#003f3f" stroke-width=".38"/>
<path d="M20.3 31.7h8.9" fill="none" stroke="#3f0000" stroke-width=".38"/>
<circle cx="29.2" cy="31.7" r=".19" fill="#3f0000"/>
<path d="M20.3 36.8h8.9" fill="none" stroke="#3f0000" stroke-width=".38"/>
<circle cx="29.2" cy="36.8" r=".19" fill="#3f0000"/>
<path d="M20.3 34.3h8.9" fill="none" stroke="#7f007f" stroke-width=".76"/>
<circle cx="29.2" cy="34.3" r=".38" fill="#7f007f"/>
<path d="M110.5 49.5h22.9" fill="none" stroke="#f00" stroke-width=".76"/>
<circle cx="133.4" cy="49.5" r=".38" fill="#f00"/>
<path d="M109.2 49.5l1.3-1.2v2.5z" fill-rule="evenodd" fill="#f00" stroke="#f00" stroke-width=".18"/>
<path d="M177.8 163.8h36.8v2.6h-36.8z" fill="none" stroke="#000" stroke-width=".38"/>
<path d="M176.5 163.8l1.3 1.3" fill="none" stroke="#7f00ff" stroke-width=".38"/>
<circle cx="177.8" cy="165.1" r=".19" fill="#7f00ff"/>
<path d="M177.8 165.1l-1.3 1.3" fill="none" stroke="#7f00ff" stroke-width=".38"/>
<circle cx="177.8" cy="165.1" r=".19" fill="#7f00ff"/>
<path d="M171.5 165.1h6.3" fill="none" stroke="#7f00ff" stroke-width=".38"/>
<circle cx="177.8" cy="165.1" r=".19" fill="#7f00ff"/>
<path d="M133.4 34.3h33" fill="none" stroke="#f00" stroke-width=".76"/>
<circle cx="166.4" cy="34.3" r=".38" fill="#f00"/>
<path d="M166.4 34.3h22.8" fill="none" stroke="#f00" stroke-width=".76"/>
<circle cx="189.2" cy="34.3" r=".38" fill="#f00"/>
<path d="M210.8 52.1h25.4" fill="none" stroke="#7f00ff" stroke-width=".76"/>
<circle cx="236.2" cy="52.1" r=".38" fill="#7f00ff"/>
<path d="M242.6 50.8h29.2v2.5h-29.2z" fill="none" stroke="#01ff00" stroke-width=".38"/>
<path d="M236.2 52.1h5.1" fill="none" stroke="#7f00ff" stroke-width=".76"/>
<circle cx="241.3" cy="52.1" r=".38" fill="#7f00ff"/>
<path d="M241.3 50.8l1.3 1.3-1.3 1.2z" fill-rule="evenodd" fill="#7f00ff" stroke="#7f00ff" stroke-width=".18"/>
<path d="M133.4 52.1h57.1" fill="none" stroke="#f00" stroke-width=".76"/>
<circle cx="190.5" cy="52.1" r=".38" fill="#f00"/>
<path d="M133.4 34.3v17.8" fill="none" stroke="#f00" stroke-width=".76"/>
<circle cx="133.4" cy="34.3" r=".38" fill="#f00"/>
<path d="M189.2 50.8l1.3 1.3-1.3 1.2z" fill-rule="evenodd" fill="#f00" stroke="#f00" stroke-width=".18"/>
<path d="M190.5 50.8h20.3v2.5h-20.3z" fill="none" stroke="#00f" stroke-width=".38"/>
<path d="M115.6 34.3h29.2" fill="none" stroke="#f00" stroke-width=".76"/>
<circle cx="144.8" cy="34.3" r=".38" fill="#f00"/>
<path d="M53.3 43.2h80.1" fill="none" stroke="#f00" stroke-width=".76"/>
<circle cx="133.4" cy="43.2" r=".38" fill="#f00"/>
<path d="M53.3 43.2v123.2" fill="none" stroke="#f00" stroke-width=".76"/>
<circle cx="53.3" cy="166.4" r=".38" fill="#f00"/>
<path d="M94 176.5l1.3 1.3h-1.3h1.3l-1.3 1.3z" fill-rule="evenodd" fill="#f00" stroke="#f00" stroke-width=".18"/>
<path d="M210.8 26.7h25.4" fill="none" stroke="#7f00ff" stroke-width=".76"/>
<circle cx="236.2" cy="26.7" r=".38" fill="#7f00ff"/>
<path d="M242.6 25.4h29.2v2.5h-29.2z" fill="none" stroke="#01ff00" stroke-width=".38"/>
<path d="M190.5 24.1h20.3v5.1h-20.3z" fill="none" stroke="#00f" stroke-width=".76"/>
<path d="M236.2 26.7h5.1" fill="none" stroke="#7f00ff" stroke-width=".76"/>
<circle cx="241.3" cy="26.7" r=".38" fill="#7f00ff"/>
<path d="M241.3 25.4l1.3 1.3-1.3 1.2z" fill-rule="evenodd" fill="#7f00ff" stroke="#7f00ff" stroke-width=".18"/>
<path d="M182.9 25.4v8.9" fill="none" stroke="#f00" stroke-width=".38"/>
<circle cx="182.9" cy="34.3" r=".19" fill="#f00"/>
<path d="M182.9 25.4h6.3" fill="none" stroke="#f00" stroke-width=".38"/>
<circle cx="189.2" cy="25.4" r=".19" fill="#f00"/>
<path d="M189.2 24.1l1.3 1.3-1.3 1.3z" fill-rule="evenodd" fill="#f00" stroke="#f00" stroke-width=".18"/>
<path d="M177.8 167.6h20.3v2.6h-20.3z" fill="none" stroke="#000" stroke-width=".38"/>
<path d="M176.5 167.6l1.3 1.3" fill="none" stroke="#7f00ff" stroke-width=".38"/>
<circle cx="177.8" cy="168.9" r=".19" fill="#7f00ff"/>
<path d="M171.5 168.9h6.3" fill="none" stroke="#7f00ff" stroke-width=".38"/>
<circle cx="177.8" cy="168.9" r=".19" fill="#7f00ff"/>
<path d="M177.8 168.9l-1.3 1.3" fill="none" stroke="#7f00ff" stroke-width=".38"/>
<circle cx="177.8" cy="168.9" r=".19" fill="#7f00ff"/>
<path d="M177.8 189.2h36.8v2.6h-36.8z" fill="none" stroke="#000" stroke-width=".38"/>
<path d="M171.5 190.5h6.3" fill="none" stroke="#7f00ff" stroke-width=".38"/>
<circle cx="177.8" cy="190.5" r=".19" fill="#7f00ff"/>
<path d="M176.5 189.2l1.3 1.3" fill="none" stroke="#7f00ff" stroke-width=".38"/>
<circle cx="177.8" cy="190.5" r=".19" fill="#7f00ff"/>
<path d="M177.8 190.5l-1.3 1.3" fill="none" stroke="#7f00ff" stroke-width=".38"/>
<circle cx="177.8" cy="190.5" r=".19" fill="#7f00ff"/>
<g fill="none" stroke="#000" stroke-width=".18">
<path d="M262 208.2h.1M262 200.5h.1M262 203.1h33M262 200.5v7.7M262 206.9h33M262 200.5h33M267.1 206.9h.1M267.1 203.1v3.8M269.6 206.9h.1M283.6 208.2h.1M283.6 206.9v1.3M288.7 203.1h.1"/>
<path d="M288.7 200.5v2.6M295 203.1h.1M295 200.5h.1M295 206.9h.1M295 200.5v7.7h-33"/>
</g>
<g font-size="4.1">
<text x="7.6" y="14.2">Power Diagram</text>
<text x="72.4" y="63.8">RK809-5</text>
</g>
<text font-size="2.7" fill="#00f" x="17.8" y="28.1">USB-C 5V</text>
<text font-size="2.4" x="67.3" y="50.7">DC/DC</text>
<text font-size="2.4" fill="#f00" x="78.7" y="50.7">3000mA</text>
<g font-size="2">
<text x="213.4" y="26.2">VCC5V0_USB_OTG0</text>
<text x="35.6" y="33.8">VDD_USBC</text>
<text x="127" y="32.6">VCC5V0_SYS</text>
<text x="213.4" y="33.8">VCC5V0_USB30_HOST1</text>
<text x="213.4" y="51.6">VCC3V3_PCIE</text>
<text x="67.3" y="55.4">VCC3V3_SYS</text>
<text x="111.8" y="70.7">VDD_LOGIC</text>
<text x="111.8" y="77">VDD_GPU</text>
<text x="111.8" y="83.4">VCC_DDR</text>
<text x="111.8" y="89.7">VDD_NPU</text>
<text x="111.8" y="94.8">VDDA0V9_IMAGE</text>
<text x="152.4" y="94.8">VDDA0V9_IMAGE</text>
<text x="111.8" y="99.9">VDDA_0V9</text>
<text x="229.9" y="99.9">VDDA_0V9</text>
<text x="111.8" y="104.9">VDDA0V9_PMU</text>
<text x="157.5" y="104.9">VDDA0V9_PMU</text>
<text x="111.8" y="110">VCCIO_ACODEC</text>
<text x="111.8" y="115.1">VCCIO_SD</text>
<text x="111.8" y="125.3">VCCA_1V8</text>
<text x="111.8" y="120.2">VCC3V3_PMU</text>
<text x="157.5" y="125.3">VCCA_1V8</text>
<text x="111.8" y="130.3">VCCA1V8_PMU</text>
<text x="111.8" y="135.4">VCCA1V8_IMAGE</text>
<text x="111.8" y="140.5">VCC3V3_SD</text>
<text x="226.1" y="139.2">VCCA1V8_IMAGE</text>
<text x="111.8" y="145.6">VCC_3V3</text>
<text x="163.8" y="145.6">VCC_3V3</text>
<text x="111.8" y="151.9">VCC_1V8</text>
<text x="111.8" y="165.9">VDD_CPU</text>
<text x="66" y="177.3">VCC3V3_SYS</text>
<text x="163.8" y="174.8">VCC_1V8</text>
</g>
<g font-size="1.8">
<text x="193" y="27.2">Load Switch IC</text>
<text x="243.8" y="27.2">USB 3.0 Type-A</text>
<text x="193" y="34.8">Load Switch IC</text>
<text x="243.8" y="34.8">USB 3.0 Type-A</text>
<text x="193" y="52.6">DC/DC</text>
<text x="200.7" y="52.6">3000mA</text>
<text x="243.8" y="52.6">M.2 Key E 2230</text>
<text x="64.8" y="70.4">VCC1</text>
<text x="76.2" y="69.1">BUCK1</text>
<text x="76.2" y="70.9">0.5V~2.4V, 2.5A max</text>
<text x="133.3" y="71.7">RK3568_Logic</text>
<text x="64.8" y="76.8">VCC2</text>
<text x="76.2" y="75.5">BUCK2</text>
<text x="76.2" y="77.3">0.5V~2.4V, 2.5A max</text>
<text x="64.8" y="83.1">VCC3</text>
<text x="76.2" y="81.8">BUCK3</text>
<text x="76.2" y="83.6">0.5V~2.4V, 1.5A max</text>
<text x="133.3" y="78">RK3568_GPU</text>
<text x="64.8" y="89.5">VCC4</text>
<text x="76.2" y="88.2">BUCK4</text>
<text x="76.2" y="90">0.5V~3.4V, 1.5A max</text>
<text x="133.3" y="84.4">RK3568_DDR_VDDQ</text>
<text x="76.2" y="93.3">LDO1</text>
<text x="76.2" y="95">0.6V~3.4V, 400mA max</text>
<text x="133.3" y="90.7">RK3568_NPU</text>
<text x="179.1" y="95.8">HDMI_TX_AVDD_0V9</text>
<text x="64.8" y="99.6">VCC5</text>
<text x="76.2" y="98.3">LDO2</text>
<text x="76.2" y="100.1">0.6V~3.4V, 400mA max</text>
<text x="247.6" y="100.9">SYSPLL_AVDD_0V9</text>
<text x="179.1" y="106">PMU_VDD_LOGIC_0V9</text>
<text x="247.6" y="104.7">USB2_AVDD_0V9</text>
<text x="76.2" y="113.6">LDO5</text>
<text x="179.1" y="109.8">PMUPLL_AVDD_0V9</text>
<text x="247.6" y="112.3">MULTI_PHY_AVDD_0V9</text>
<text x="247.6" y="108.5">USB3_AVDD_0V9</text>
<text x="64.8" y="114.9">VCC6</text>
<text x="76.2" y="115.4">0.6V~3.4V, 400mA max</text>
<text x="76.2" y="118.7">LDO6</text>
<text x="133.3" y="116.1">VCCIO3--SDMMC0</text>
<text x="179.1" y="118.7">USB2_AVDD_1V8</text>
<text x="179.1" y="114.9">SYSPLL_AVDD_1V8</text>
<text x="76.2" y="120.4">0.6V~3.4V, 400mA max</text>
<text x="76.2" y="123.7">LDO7</text>
<text x="76.2" y="125.5">0.6V~3.4V, 400mA max</text>
<text x="133.3" y="121.2">PMUIO1/ PMUIO2</text>
<text x="179.1" y="122.5">USB3_AVDD_1V8</text>
<text x="64.8" y="130.1">VCC7</text>
<text x="76.2" y="128.8">LDO8</text>
<text x="76.2" y="130.6">0.6V~3.4V, 400mA max</text>
<text x="133.3" y="131.4">PMUPLL_AVDD_1V8</text>
<text x="179.1" y="126.3">MULTI_PHY_AVDD_1V8</text>
<text x="76.2" y="133.9">LDO9</text>
<text x="76.2" y="135.7">0.6V~3.4V, 400mA max</text>
<text x="179.1" y="133.9">SARADC_AVDD_1V8</text>
<text x="64.8" y="140.3">VCC8</text>
<text x="74.9" y="139">Switch2</text>
<text x="74.9" y="140.8">2.1 A max, Rdson=100mΩ</text>
<text x="133.4" y="141.5">Micro SD Card</text>
<text x="64.8" y="147.9">VCC9</text>
<text x="74.9" y="144.1">Switch1</text>
<text x="74.9" y="145.8">2.1 A max, Rdson=90mΩ</text>
<text x="179.1" y="146.6">USB3_AVDD_3V3</text>
<text x="76.2" y="150.4">BUCK5:</text>
<text x="76.2" y="152.2">1.5V~3.6V, 2.5 A max</text>
<text x="179.1" y="154.2">VCCIO5</text>
<text x="179.1" y="150.4">USB2_AVDD_3V3</text>
<text x="247.6" y="155.5">HDMI_TX_AVDD_1V8</text>
<text x="64.8" y="158">VCC_RTC</text>
<text x="179.1" y="158">eMMC_VCC</text>
<text x="179.1" y="161.8">VDD3V3_WAN</text>
<text x="66" y="166.9">EXT DC/DC ,5A</text>
<text x="133.3" y="166.9">RK3568_CPU</text>
<text x="179.1" y="165.7">VDD3V3_LAN</text>
<text x="179.1" y="169.5">VCCIO1</text>
<text x="99.1" y="178.4">BAT54C</text>
<text x="123.2" y="178.4">RTC IC</text>
<text x="179.1" y="179.6">VCCIO2(Default) --eMMC/Nand IO</text>
<text x="179.1" y="175.8">OTP_VCC18</text>
<text x="81.3" y="184.7">RTC Battery</text>
<text x="179.1" y="183.4">VCCIO4</text>
<text x="179.1" y="187.2">VCCIO6(Default)</text>
<text x="179.1" y="191.1">VCCIO7</text>
<text x="263.3" y="202.2">NanoPi R5C</text>
</g>
<g font-size="1.8" fill="#f00">
<text x="213.4" y="28.5">Max:1.4A</text>
<text x="213.4" y="36.1">Max:1.4A</text>
<text x="95.2" y="53.9">Max:</text>
<text x="213.4" y="53.9">Max:</text>
<text x="111.8" y="72.9">Max:</text>
<text x="111.8" y="79.3">Max:</text>
<text x="111.8" y="85.6">Max:</text>
<text x="111.8" y="92">Max:</text>
<text x="214.6" y="95.8">Max:</text>
<text x="111.8" y="97.1">Max:</text>
<text x="283.2" y="100.9">Max:</text>
<text x="76.2" y="103.4">LDO3</text>
<text x="76.2" y="105.2">0.6V~3.4V, 100mA max</text>
<text x="111.8" y="102.2">Max:</text>
<text x="111.8" y="107.2">Max:</text>
<text x="214.6" y="106">Max:</text>
<text x="283.2" y="104.7">Max:</text>
<text x="111.8" y="112.3">Max:</text>
<text x="214.6" y="109.8">Max:</text>
<text x="283.2" y="108.5">Max:</text>
<text x="283.2" y="112.3">Max:</text>
<text x="111.8" y="117.4">Max:</text>
<text x="214.6" y="118.7">Max:</text>
<text x="214.6" y="114.9">Max:</text>
<text x="111.8" y="122.5">Max:</text>
<text x="214.6" y="122.5">Max:</text>
<text x="111.8" y="127.6">Max:</text>
<text x="214.6" y="126.3">Max:</text>
<text x="111.8" y="137.7">Max:</text>
<text x="111.8" y="132.6">Max:</text>
<text x="214.6" y="133.9">Max:</text>
<text x="111.8" y="142.8">Max:</text>
<text x="111.8" y="147.9">Max:</text>
<text x="214.6" y="146.6">Max:</text>
<text x="111.8" y="154.2">Max:</text>
<text x="214.6" y="154.2">Max:</text>
<text x="214.6" y="150.4">Max:</text>
<text x="283.2" y="155.5">Max:</text>
<text x="214.6" y="158">Max:</text>
<text x="214.6" y="161.8">Max:</text>
<text x="214.6" y="165.7">Max:</text>
<text x="111.8" y="168.2">Max:</text>
<text x="135.9" y="178.4">Max:</text>
<text x="214.6" y="179.6">Max:</text>
<text x="214.6" y="175.8">Max:</text>
<text x="214.6" y="183.4">Max:</text>
<text x="214.6" y="187.2">Max:</text>
<text x="214.6" y="191.1">Max:</text>
</g>
<g font-size="1.8" fill="#7f0000">
<text x="76.2" y="108.5">LDO4(Codec VDDIO)</text>
<text x="76.2" y="110.3">0.6V~3.4V, 400mA max</text>
</g>
<g font-size="1.7">
<text x="167.6" y="35.6">Seq:0</text>
<text x="118.1" y="36.9">Seq:0</text>
<text x="87.6" y="53.4">Seq:0</text>
<text x="100.3" y="64.8">Power on</text>
<text x="100.3" y="66.5">Sequence</text>
<text x="102.9" y="69.9">Seq:1</text>
<text x="102.9" y="76.2">Seq:2</text>
<text x="102.9" y="82.6">Seq:3</text>
<text x="102.9" y="88.9">OFF</text>
<text x="102.9" y="94">OFF</text>
<text x="102.9" y="99.1">Seq:1</text>
<text x="102.9" y="104.2">Seq:1</text>
<text x="102.9" y="109.3">OFF</text>
<text x="102.9" y="114.3">Seq:4</text>
<text x="102.9" y="119.4">Seq:2</text>
<text x="102.9" y="124.5">Seq:2</text>
<text x="102.9" y="129.6">Seq:2</text>
<text x="102.9" y="134.7">OFF</text>
<text x="102.9" y="139.7">Seq:4</text>
<text x="102.9" y="144.8">Seq:4</text>
<text x="102.9" y="151.2">Seq:2</text>
</g>
<text font-size="1.7" fill="#f00" x="102.9" y="166.4">Seq:2A</text>
<g font-size="1.1">
<text x="289.9" y="202.8">2209</text>
<text x="289.9" y="201.5">Rev</text>
<text x="262.6" y="207.9">Date: Thursday, November 17, 2022</text>
<text x="262.8" y="204.3">Size</text>
<text x="263.1" y="206">A2</text>
<text x="267.8" y="204.4">Page Name</text>
<text x="268.3" y="206">01.Power Diagram</text>
<text x="284.9" y="207.9">Sheet:</text>
<text x="289.9" y="207.9">1 / 24</text>
</g>
<g font-size=".9">
<text x="30.7" y=".9">5</text>
<text x="89.5" y=".9">4</text>
<text x="148.4" y=".9">3</text>
<text x="207.3" y=".9">2</text>
<text x="266.2" y=".9">1</text>
<text x=".3" y="28">D</text>
<text x="296" y="28">D</text>
<text x=".3" y="79.8">C</text>
<text x="296" y="79.8">C</text>
<text x=".3" y="131.7">B</text>
<text x="296" y="131.7">B</text>
<text x=".3" y="183.5">A</text>
<text x="296" y="183.5">A</text>
<text x="279.8" y="200">https://wiki.friendlyelec.com/</text>
<text x="279.8" y="198.7">https://www.friendlyelec.com/</text>
<text x="30.7" y="209.6">5</text>
<text x="89.5" y="209.6">4</text>
<text x="148.4" y="209.6">3</text>
<text x="207.3" y="209.6">2</text>
<text x="266.2" y="209.6">1</text>
</g>
</svg>
